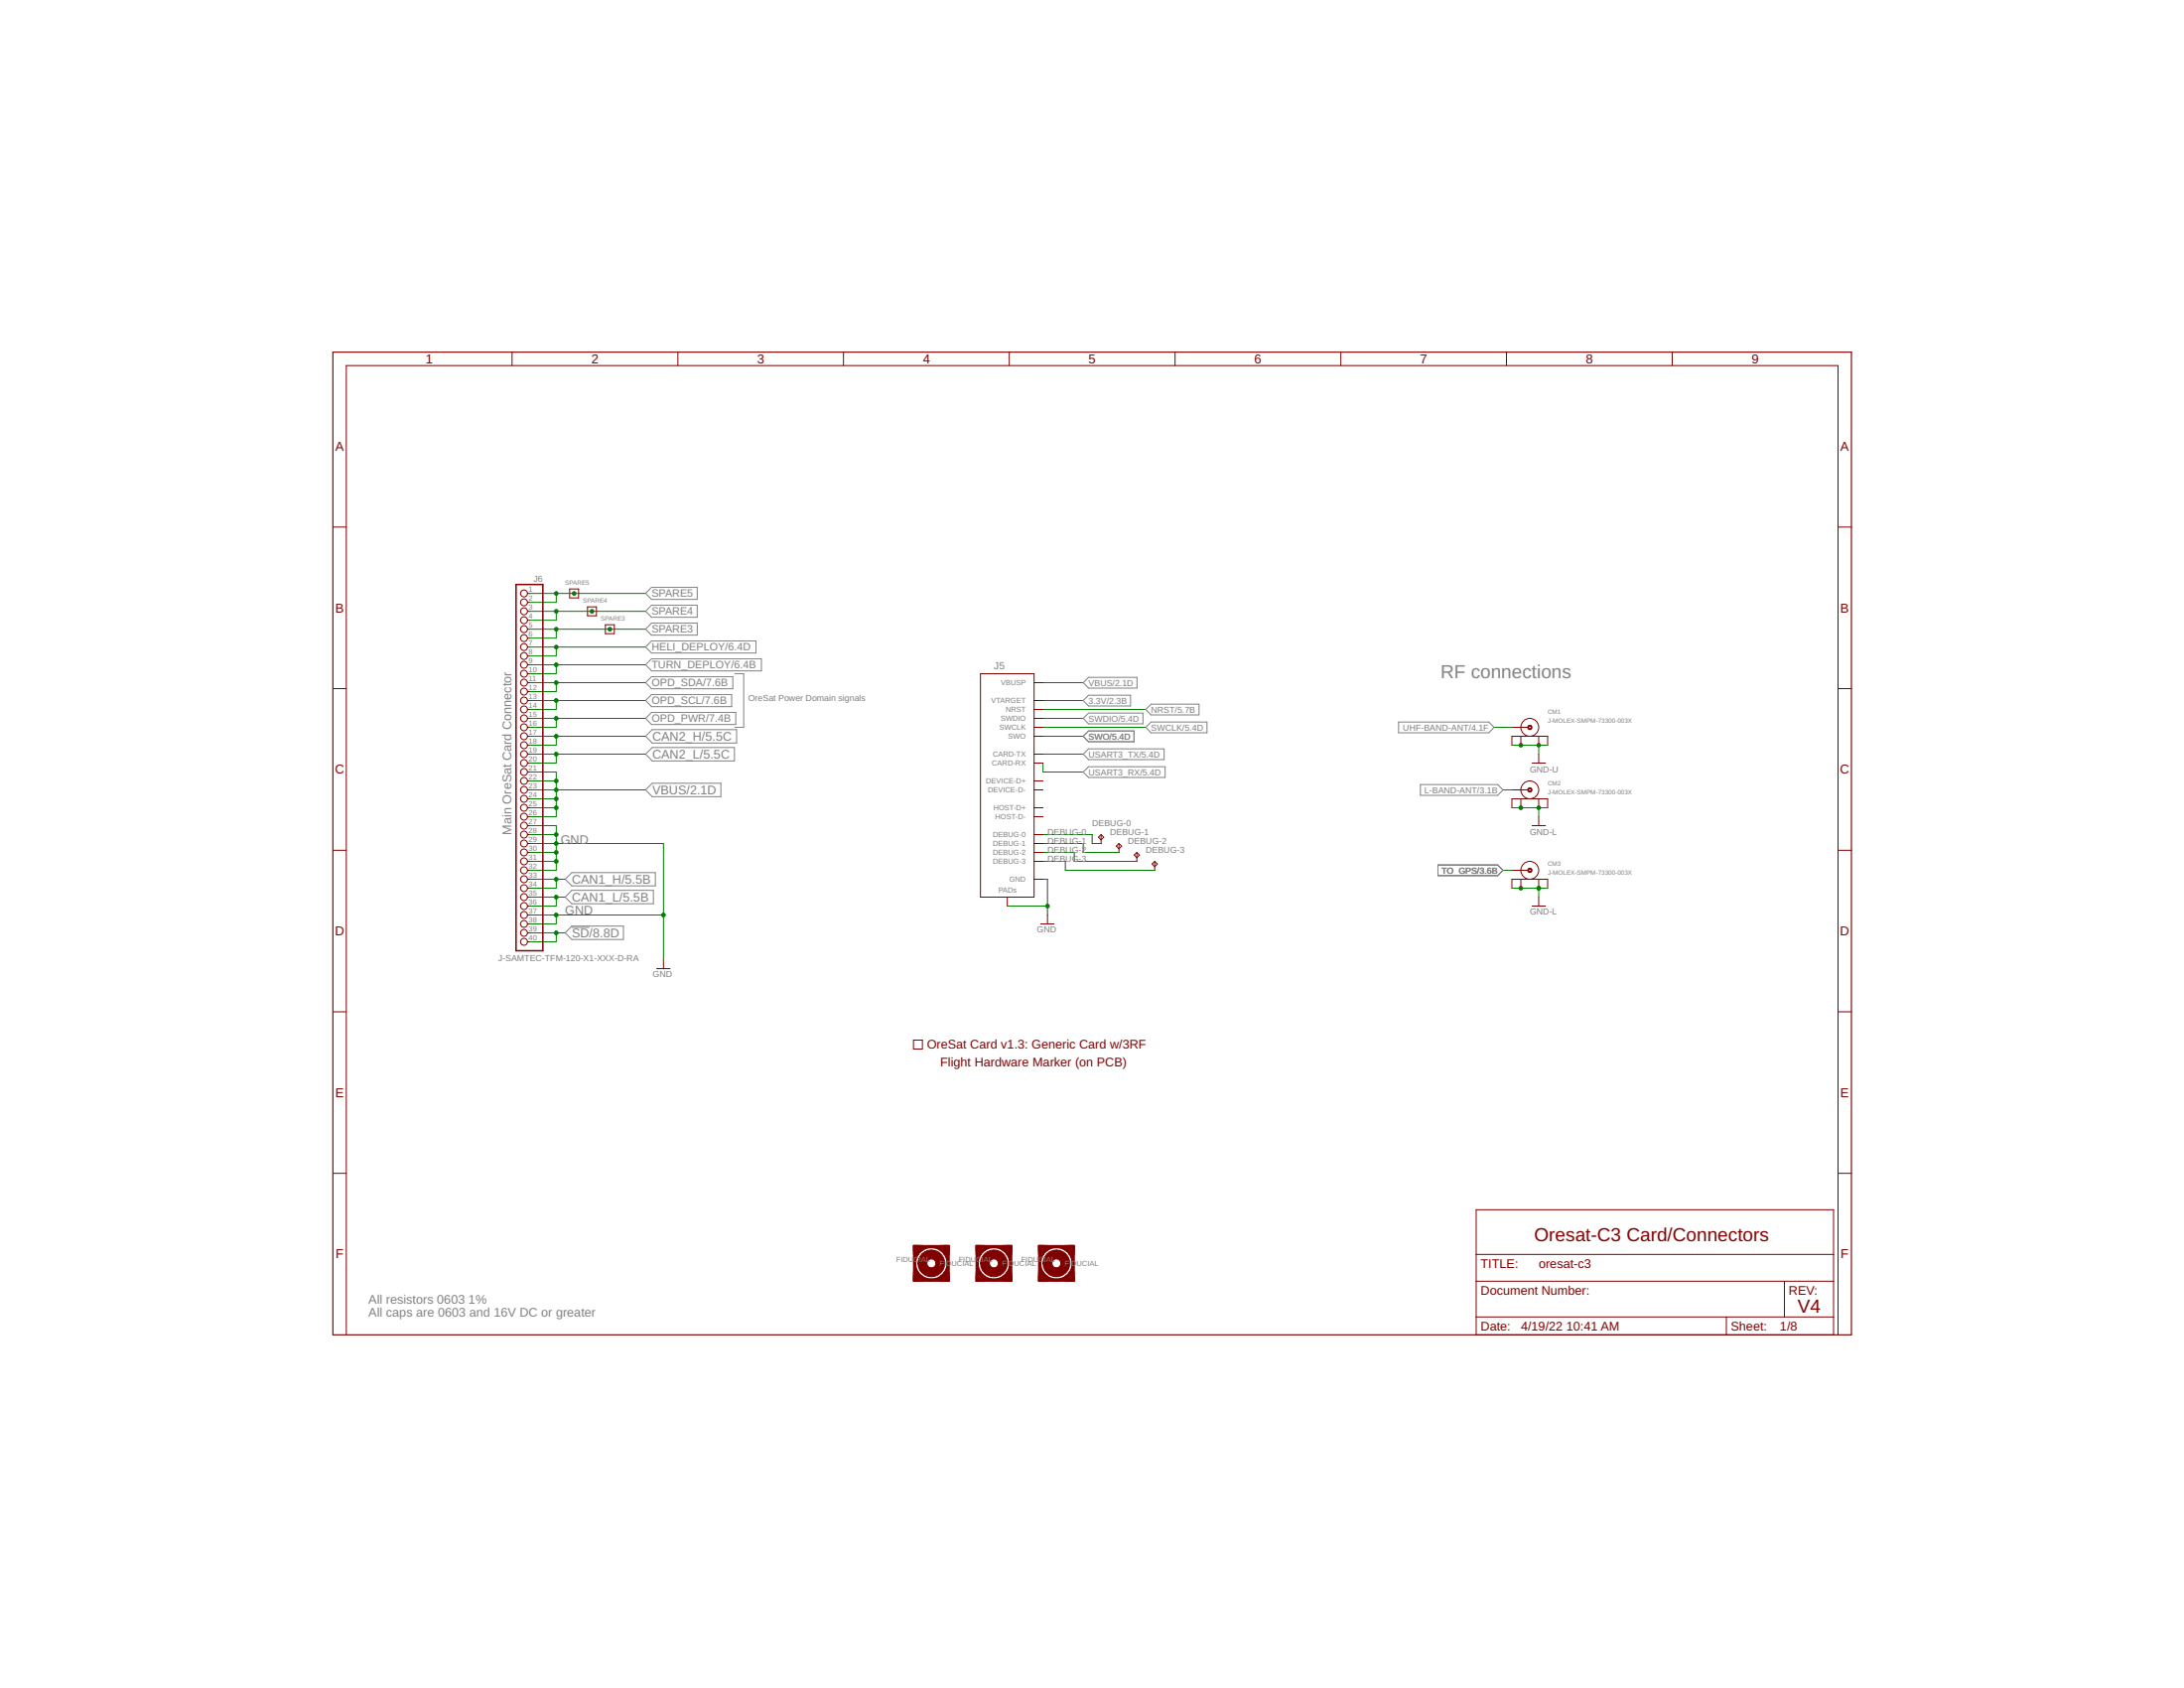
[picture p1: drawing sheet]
<svg xmlns="http://www.w3.org/2000/svg" width="279mm" height="216mm" viewBox="0 0 279 216" stroke-linecap="round" stroke-linejoin="round" font-family="sans-serif">
<g fill="none" stroke="#008000" stroke-width=".13">
<path d="M67.7 78.2h14.9M67.7 75.9h14.9M71.2 75.9v1.1h-3.5M71.2 78.2v1.1h-3.5M67.7 98.7h3.5v5.8h-3.5M67.7 87.3h14.9M67.7 99.9h3.5M67.7 96.5h14.9M67.7 94.2h14.9M67.7 89.6h14.9M67.7 91.9h14.9M67.7 85h14.9"/>
<path d="M67.7 82.8h14.9M67.7 80.5h14.9M71.2 80.5v1.1h-3.5M71.2 82.8v1.1h-3.5M71.2 85v1.2h-3.5M71.2 87.3v1.2h-3.5M71.2 89.6v1.1h-3.5M71.2 91.9v1.1h-3.5M71.2 94.2v1.1h-3.5M71.2 96.5v1.1h-3.5M133.4 87.3h5.2M133.4 97.6v1.1h5.2"/>
<path d="M133.4 96.5h5.2M133.4 94.2h5.2M133.4 89.6h5.2M133.4 90.7h13.2M133.4 91.9h5.2M133.4 93h13.2M191.1 93h2.3M193.4 95.3h4.6M196.8 95.3v1.2M67.7 117h17.2M67.7 105.6h3.5v5.7h-3.5M67.7 107.9h17.2v14.8"/>
<path d="M67.7 110.2h3.5M67.7 109h3.5M67.7 106.7h3.5M67.7 112.5h4.6M67.7 119.3h4.6M67.7 101h14.9M67.7 103.3h3.5M67.7 102.2h3.5M67.7 114.7h4.6M71.2 112.5v1.1h-3.5M71.2 114.7v1.2h-3.5M71.2 117v1.2h-3.5"/>
<path d="M71.2 119.3v1.2h-3.5M128.9 115.9h5.1M133.4 110.2h2.9v1.1h11.4M133.4 109h4v1.2h8M133.4 107.9h5.2v1.1h4.6M133.4 106.7h6.3v1.2h1.2M133.4 112.5h.6v4.5M192.3 111.3h1.1M192.3 101h1.1M193.4 103.3h4.6M193.4 113.6h4.6M196.8 103.3v1.2"/>
<path d="M196.8 113.6v1.1"/>
</g>
<g fill="#008000" stroke="#008000" stroke-width=".13">
<circle cx="71.2" cy="117" r=".23"/>
<circle cx="71.2" cy="110.2" r=".23"/>
<circle cx="71.2" cy="109" r=".23"/>
<circle cx="84.9" cy="117" r=".23"/>
<circle cx="71.2" cy="106.7" r=".23"/>
<circle cx="71.2" cy="107.9" r=".23"/>
<circle cx="134" cy="115.9" r=".23"/>
<circle cx="71.2" cy="87.3" r=".23"/>
<circle cx="71.2" cy="119.3" r=".23"/>
<circle cx="71.2" cy="103.3" r=".23"/>
<circle cx="71.2" cy="99.9" r=".23"/>
<circle cx="71.2" cy="101" r=".23"/>
<circle cx="71.2" cy="102.2" r=".23"/>
<circle cx="71.2" cy="96.5" r=".23"/>
<circle cx="71.2" cy="114.7" r=".23"/>
<circle cx="71.2" cy="94.2" r=".23"/>
<circle cx="71.2" cy="112.5" r=".23"/>
<circle cx="71.2" cy="89.6" r=".23"/>
<circle cx="71.2" cy="91.9" r=".23"/>
<circle cx="71.2" cy="85" r=".23"/>
<circle cx="71.2" cy="82.8" r=".23"/>
<circle cx="71.2" cy="80.5" r=".23"/>
<circle cx="78" cy="80.5" r=".23"/>
<circle cx="71.2" cy="78.2" r=".23"/>
<circle cx="75.7" cy="78.2" r=".23"/>
<circle cx="71.2" cy="75.9" r=".23"/>
<circle cx="73.4" cy="75.9" r=".23"/>
<circle cx="196.8" cy="103.3" r=".23"/>
<circle cx="194.6" cy="103.3" r=".23"/>
<circle cx="196.8" cy="113.6" r=".23"/>
<circle cx="194.6" cy="113.6" r=".23"/>
<circle cx="194.6" cy="95.3" r=".23"/>
<circle cx="196.8" cy="95.3" r=".23"/>
</g>
<path d="M42.6 45h194.3v125.7h-194.3z" fill="none" stroke="#800000" stroke-width=".15"/>
<g fill="none" stroke="#800000" stroke-width=".13">
<path d="M65.5 45v1.8M86.7 45v1.8M107.9 45v1.8M129.1 45v1.8M150.3 45v1.8M171.5 45v1.8M192.7 45v1.8M213.9 45v1.8M42.6 67.4h1.7M67.5 75.9h.2M67.5 77h.2M67.5 78.2h.2"/>
<path d="M67.5 79.3h.2M72.9 75.3h1.1v1.2h-1.1zM75.2 77.6h1.1v1.2h-1.1zM77.4 79.9h1.2v1.1h-1.2zM235.1 67.4h1.8M42.6 88.1h1.7M67.5 80.5h.2M67.5 81.6h.2M67.5 82.8h.2M67.5 83.9h.2M67.5 85h.2M67.5 86.2h.2"/>
<path d="M67.5 87.3h.2M67.5 88.5h.2M67.5 89.6h.2M67.5 90.7h.2M67.5 91.9h.2M67.5 93h.2M67.5 94.2h.2M67.5 95.3h.2M67.5 96.5h.2M67.5 97.6h.2M67.5 98.7h.2M67.5 99.9h.2"/>
<path d="M125.4 86.2h6.9v28.5h-6.9zM132.3 87.3h1.1M132.3 89.6h1.1M132.3 90.7h1.1M132.3 91.9h1.1M132.3 93h1.1M132.3 94.2h1.1M132.3 96.5h1.1M132.3 97.6h1.1M132.3 99.9h1.1M193.4 93h2.1M193.4 95.3v-1.1h4.6v1.1"/>
<path d="M194.6 94.2v1.1M196 97.6h1.7M196.8 94.2v1.1M196.8 96.5v1.1M235.1 88.1h1.8M42.6 108.8h1.7M67.5 101h.2M67.5 102.2h.2M67.5 103.3h.2M67.5 104.5h.2M67.5 105.6h.2M67.5 106.7h.2"/>
<path d="M67.5 107.9h.2M67.5 109h.2M67.5 110.2h.2M67.5 111.3h.2M67.5 112.5h.2M67.5 113.6h.2M67.5 114.7h.2M67.5 115.9h.2M67.5 117h.2M67.5 118.2h.2M67.5 119.3h.2M128.9 114.7v1.2"/>
<path d="M132.3 101h1.1M132.3 103.3h1.1M132.3 104.5h1.1M132.3 106.7h1.1M132.3 107.9h1.1M132.3 109h1.1M132.3 110.2h1.1M132.3 112.5h1.1M133.1 118.2h1.8M134 117v1.2M140.9 106.7l.3 .4-.3 .3-.4-.3zM140.9 106.7v1.2"/>
<path d="M142.8 108.2l.4-.3 .3 .3-.3 .4zM143.2 107.9v1.1M145.4 109l.4 .4-.4 .3-.3-.3zM145.4 109v1.2M147.4 110.5l.3-.3 .4 .3-.4 .3zM147.7 110.2v1.1M193.4 101h2.1M193.4 103.3v-1.1h4.6v1.1M193.4 111.3h2.1M193.4 113.6v-1.1h4.6v1.1M194.6 102.2v1.1M194.6 112.5v1.1"/>
<path d="M196 105.6h1.7M196 115.9h1.7M196.8 102.2v1.1M196.8 104.5v1.1M196.8 112.5v1.1M196.8 114.7v1.2M235.1 108.8h1.8M42.6 129.4h1.7M67.5 120.5h.2M84 123.9h1.7M84.9 122.7v1.2M116.9 133h1.1v1.2h-1.1z"/>
<path d="M235.1 129.4h1.8M42.6 150.1h1.7M116.9 159.3h4.5v4.6h-4.5zM124.9 159.3h4.5v4.6h-4.5zM132.9 159.3h4.5v4.6h-4.5zM188.8 154.7h45.8v16h-45.8zM235.1 150.1h1.8M44.3 170.7v-123.9h190.8v123.9M188.8 163.9h45.8M188.8 168.4h45.8M188.8 160.4h45.8M220.9 168.4v2.3"/>
<path d="M228.3 163.9v4.5"/>
<circle cx="67" cy="75.9" r=".44"/>
<circle cx="67" cy="78.2" r=".44"/>
<circle cx="67" cy="79.3" r=".44"/>
<circle cx="67" cy="77" r=".44"/>
<circle cx="67" cy="99.9" r=".44"/>
<circle cx="67" cy="87.3" r=".44"/>
<circle cx="67" cy="95.3" r=".44"/>
<circle cx="67" cy="96.5" r=".44"/>
<circle cx="67" cy="89.6" r=".44"/>
<circle cx="67" cy="88.5" r=".44"/>
<circle cx="67" cy="98.7" r=".44"/>
<circle cx="67" cy="91.9" r=".44"/>
<circle cx="67" cy="93" r=".44"/>
<circle cx="67" cy="97.6" r=".44"/>
<circle cx="67" cy="94.2" r=".44"/>
<circle cx="67" cy="90.7" r=".44"/>
<circle cx="67" cy="83.9" r=".44"/>
<circle cx="67" cy="80.5" r=".44"/>
<circle cx="67" cy="82.8" r=".44"/>
<circle cx="67" cy="86.2" r=".44"/>
<circle cx="67" cy="81.6" r=".44"/>
<circle cx="67" cy="85" r=".44"/>
<circle cx="195.7" cy="93" r="1.14"/>
<circle cx="67" cy="102.2" r=".44"/>
<circle cx="67" cy="109" r=".44"/>
<circle cx="67" cy="119.3" r=".44"/>
<circle cx="67" cy="103.3" r=".44"/>
<circle cx="67" cy="111.3" r=".44"/>
<circle cx="67" cy="114.7" r=".44"/>
<circle cx="67" cy="106.7" r=".44"/>
<circle cx="67" cy="118.2" r=".44"/>
<circle cx="67" cy="105.6" r=".44"/>
<circle cx="67" cy="117" r=".44"/>
<circle cx="67" cy="104.5" r=".44"/>
<circle cx="67" cy="112.5" r=".44"/>
<circle cx="67" cy="101" r=".44"/>
<circle cx="67" cy="115.9" r=".44"/>
<circle cx="67" cy="107.9" r=".44"/>
<circle cx="67" cy="110.2" r=".44"/>
<circle cx="67" cy="113.6" r=".44"/>
<circle cx="195.7" cy="111.3" r="1.14"/>
<circle cx="195.7" cy="101" r="1.14"/>
<circle cx="67" cy="120.5" r=".44"/>
</g>
<path d="M66 74.8h3.4v46.8h-3.4z" fill="none" stroke="#800000" stroke-width=".19"/>
<g fill="#800000" stroke="#800000" stroke-width=".13">
<path d="M195.5 92.9l.2-.1a.29 .29 0 0 1 .3 .3 .29 .29 0 0 1-.4 .2l-.2-.3 .3-.1 .2 .1-.1 .2h-.2l-.1-.2h-.1z" fill-rule="evenodd"/>
<path d="M195.5 100.9a.28 .28 0 0 1 .2-.1 .28 .28 0 0 1 .3 .1v.2l-.3 .2-.2-.1-.1-.2 .2-.1h.2v.3h-.2l-.1-.2h-.1z" fill-rule="evenodd"/>
<path d="M195.5 111.2a.28 .28 0 0 1 .2-.2 .28 .28 0 0 1 .3 .2v.2a.28 .28 0 0 1-.3 .2 .28 .28 0 0 1-.3-.3l.3-.2 .2 .3-.3 .1-.2-.2z" fill-rule="evenodd"/>
<path d="M117.9 160.4a1.71 1.71 0 0 1 2.7 .3 1.71 1.71 0 0 1-1 2.6 1.71 1.71 0 0 1-2.2-1.7h1.2a.57 .57 0 0 1 .8-.5 .57 .57 0 0 1 .1 .9 .57 .57 0 0 1-.9-.3v-.1h-1.2l.3-.9z" fill-rule="evenodd"/>
<path d="M125.9 160.4a1.71 1.71 0 0 1 2.7 .3 1.71 1.71 0 0 1-1 2.6 1.71 1.71 0 0 1-2.2-1.7h1.2a.57 .57 0 0 1 .8-.5 .57 .57 0 0 1 .1 .9 .57 .57 0 0 1-.9-.3v-.1h-1.2l.3-.9z" fill-rule="evenodd"/>
<path d="M133.9 160.4a1.71 1.71 0 0 1 2.7 .3 1.71 1.71 0 0 1-1 2.6 1.71 1.71 0 0 1-2.2-1.7h1.2a.57 .57 0 0 1 .8-.5 .57 .57 0 0 1 .1 .9 .57 .57 0 0 1-.9-.3v-.1h-1.2l.3-.9z" fill-rule="evenodd"/>
</g>
<g fill="none" stroke="#800000" stroke-width=".36">
<path d="M118 159.5h2.3M126 159.5h2.3M134 159.5h2.3M117 160.4v2.3M118 163.7h2.3M121.3 160.4v2.3M125 160.4v2.3M126 163.7h2.3M129.3 160.4v2.3M133 160.4v2.3M134 163.7h2.3M137.3 160.4v2.3"/>
<circle cx="119.1" cy="161.6" r="2.12"/>
<circle cx="127.1" cy="161.6" r="2.12"/>
<circle cx="135.1" cy="161.6" r="2.12"/>
</g>
<g fill="#800000" stroke="#800000" stroke-width=".13">
<path d="M116.9 163.2h1.1v.7h-1.1z"/>
<path d="M120.8 162.7h.6v1.2h-.6z"/>
<path d="M120.8 159.3h.6v1.1h-.6z"/>
<path d="M120.3 163.2h1.1v.7h-1.1z"/>
<path d="M116.9 159.3h1.1v.7h-1.1z"/>
<path d="M116.9 159.3h.6v1.1h-.6z"/>
<path d="M120.3 159.3h1.1v.7h-1.1z"/>
<path d="M116.9 162.7h.6v1.2h-.6z"/>
<path d="M124.9 163.2h1.1v.7h-1.1z"/>
<path d="M128.8 162.7h.6v1.2h-.6z"/>
<path d="M128.8 159.3h.6v1.1h-.6z"/>
<path d="M128.3 163.2h1.1v.7h-1.1z"/>
<path d="M124.9 159.3h1.1v.7h-1.1z"/>
<path d="M124.9 159.3h.6v1.1h-.6z"/>
<path d="M128.3 159.3h1.1v.7h-1.1z"/>
<path d="M124.9 162.7h.6v1.2h-.6z"/>
<path d="M132.9 163.2h1.1v.7h-1.1z"/>
<path d="M136.8 162.7h.6v1.2h-.6z"/>
<path d="M136.8 159.3h.6v1.1h-.6z"/>
<path d="M136.3 163.2h1.1v.7h-1.1z"/>
<path d="M132.9 159.3h1.1v.7h-1.1z"/>
<path d="M132.9 159.3h.6v1.1h-.6z"/>
<path d="M136.3 159.3h1.1v.7h-1.1z"/>
<path d="M132.9 162.7h.6v1.2h-.6z"/>
</g>
<g fill="none" stroke="#808080" stroke-width=".13">
<path d="M83.4 79.7h5.8v1.5h-5.8l-.8-.7zM83.4 75.1h5.8v1.6h-5.8l-.8-.8zM83.4 77.4h5.8v1.6h-5.8l-.8-.8zM82.6 87.3l.8-.7h10.3v1.5h-10.3zM82.6 96.5l.8-.9h10.6v1.7h-10.6zM82.6 94.2l.8-.9h10.8v1.7h-10.8zM82.6 89.6l.8-.8h10.2v1.6h-10.2zM82.6 91.9l.8-.8h10.7v1.6h-10.7zM82.6 85l.8-.7h14v1.5h-14zM83.4 82h13.3v1.5h-13.3l-.8-.7zM94 86.2h1.1v6.8h-1.1M138.6 96.5l.7-.7h9.6v1.4h-9.6z"/>
<path d="M138.6 91.9l.7-.7h6.9v1.4h-6.9zM138.6 94.2l.7-.7h5.8v1.4h-5.8zM139.3 86.6h6.2v1.4h-6.2l-.7-.7zM139.3 98.1h9.8v1.3h-9.8l-.7-.7zM139.3 88.9h5.3v1.4h-5.3l-.7-.7zM146.6 90.7l.7-.6h6.1v1.3h-6.1zM147.3 92.4h7.1v1.3h-7.1l-.7-.7zM178.9 92.4h11.6l.6 .6-.6 .7h-11.6zM72.3 112.5l.9-.9h10.6v1.7h-10.6zM73.2 118.4h6.6v1.8h-6.6l-.9-.9zM73.2 118.6h2.2M73.2 113.9h10.4v1.7h-10.4l-.9-.9z"/>
<path d="M82.6 101l.8-.8h8.8v1.7h-8.8zM181.7 100.4h9.9l.7 .6-.7 .7h-9.9zM184 110.6h7.6l.7 .7-.7 .7h-7.6z"/>
</g>
<text font-size="2.4" fill="#808080" x="184.3" y="86.8">RF connections</text>
<g font-size="2.4" fill="#800000">
<text x="196.3" y="158.7">Oresat-C3 Card/Connectors</text>
<text x="230" y="167.9">V4</text>
</g>
<g font-size="1.7" fill="#800000">
<text x="54.5" y="46.5">1</text>
<text x="75.7" y="46.5">2</text>
<text x="96.9" y="46.5">3</text>
<text x="118.1" y="46.5">4</text>
<text x="139.3" y="46.5">5</text>
<text x="160.5" y="46.5">6</text>
<text x="181.7" y="46.5">7</text>
<text x="202.9" y="46.5">8</text>
<text x="224.1" y="46.5">9</text>
<text x="42.9" y="57.7">A</text>
<text x="235.4" y="57.7">A</text>
<text x="42.9" y="78.3">B</text>
<text x="235.4" y="78.3">B</text>
<text x="42.9" y="99">C</text>
<text x="235.4" y="99">C</text>
<text x="42.9" y="119.6">D</text>
<text x="235.4" y="119.6">D</text>
<text x="42.9" y="140.3">E</text>
<text x="235.4" y="140.3">E</text>
<text x="42.9" y="161">F</text>
<text x="235.5" y="161">F</text>
</g>
<g font-size="1.6" fill="#808080">
<text x="83.4" y="94.7">CAN2_H/5.5C</text>
<text x="83.4" y="101.6">VBUS/2.1D</text>
<text x="83.4" y="97">CAN2_L/5.5C</text>
<text x="65.4" y="106.7" transform="rotate(-90 65.4 106.7)">Main OreSat Card Connector</text>
<text x="71.7" y="107.9">GND</text>
<text x="73.2" y="113">CAN1_H/5.5B</text>
<text x="72.3" y="117">GND</text>
<text x="73.2" y="119.9">SD/8.8D</text>
<text x="73.2" y="115.3">CAN1_L/5.5B</text>
<text x="47.2" y="166.7">All resistors 0603</text>
<text x="59.9" y="166.7">1%</text>
<text x="47.2" y="168.4">All caps are 0603 and 16V DC or greater</text>
</g>
<g font-size="1.6" fill="#800000">
<text x="118.6" y="134.2">OreSat Card v1.3: Generic Card w/3RF</text>
<text x="120.3" y="136.5">Flight Hardware Marker (on PCB)</text>
<text x="189.4" y="162.2">TITLE:</text>
<text x="189.4" y="165.6">Document Number:</text>
<text x="196.9" y="162.2">oresat-c3</text>
<text x="228.9" y="165.6">REV:</text>
<text x="189.4" y="170.2">Date:</text>
<text x="194.6" y="170.2">4/19/22</text>
<text x="200.4" y="170.2">10:41 AM</text>
<text x="221.4" y="170.2">Sheet:</text>
<text x="227.7" y="170.2">1/8</text>
</g>
<g font-size="1.4" fill="#808080">
<text x="83.4" y="76.4">SPARE5</text>
<text x="83.4" y="83.2">HELI_DEPLOY/6.4D</text>
<text x="83.4" y="81">SPARE3</text>
<text x="83.4" y="78.7">SPARE4</text>
<text x="83.4" y="87.8">OPD_SDA/7.6B</text>
<text x="83.4" y="85.5">TURN_DEPLOY/6.4B</text>
<text x="83.4" y="90.1">OPD_SCL/7.6B</text>
<text x="83.4" y="92.4">OPD_PWR/7.4B</text>
</g>
<text font-size="1.3" fill="#808080" x="127.1" y="85.6">J5</text>
<g font-size="1.1" fill="#808080">
<text x="68.3" y="74.5">J6</text>
<text x="95.7" y="89.6">OreSat Power Domain signals</text>
<text x="139.3" y="87.7">VBUS/2.1D</text>
<text x="139.3" y="92.3">SWDIO/5.4D</text>
<text x="139.3" y="90">3.3V/2.3B</text>
<text x="139.3" y="94.6">SWO/5.4D</text>
<text x="147.3" y="93.4">SWCLK/5.4D</text>
<text x="147.3" y="91.1">NRST/5.7B</text>
<text x="179.5" y="93.4">UHF-BAND-ANT/4.1F</text>
<text x="139.3" y="96.9">USART3_TX/5.4D</text>
<text x="139.3" y="99.1">USART3_RX/5.4D</text>
<text x="182.2" y="101.4">L-BAND-ANT/3.1B</text>
<text x="195.7" y="98.7">GND-U</text>
<text x="134" y="106.7">DEBUG-0</text>
<text x="134" y="107.9">DEBUG-1</text>
<text x="139.7" y="105.6">DEBUG-0</text>
<text x="142" y="106.7">DEBUG-1</text>
<text x="144.3" y="107.9">DEBUG-2</text>
<text x="195.7" y="106.7">GND-L</text>
<text x="134" y="109">DEBUG-2</text>
<text x="134" y="110.2">DEBUG-3</text>
<text x="146.6" y="109">DEBUG-3</text>
<text x="184.4" y="111.7">TO_GPS/3.6B</text>
<text x="132.7" y="119.3">GND</text>
<text x="195.7" y="117">GND-L</text>
<text x="63.7" y="123">J-SAMTEC-TFM-120-X1-XXX-D-RA</text>
<text x="83.5" y="125">GND</text>
</g>
<g font-size="1" fill="#808080">
<text x="67.6" y="75.7">1</text>
<text x="67.6" y="76.9">2</text>
<text x="67.6" y="78">3</text>
<text x="67.6" y="79.2">4</text>
<text x="67.6" y="80.3">5</text>
<text x="67.6" y="81.4">6</text>
<text x="67.6" y="82.6">7</text>
<text x="67.6" y="83.7">8</text>
<text x="67.6" y="84.9">9</text>
<text x="67.6" y="86">10</text>
<text x="67.6" y="87.2">11</text>
<text x="67.6" y="88.3">12</text>
<text x="67.6" y="89.4">13</text>
<text x="126.8" y="89.9">VTARGET</text>
<text x="128" y="87.7">VBUSP</text>
<text x="67.6" y="90.6">14</text>
<text x="67.6" y="91.7">15</text>
<text x="67.6" y="92.9">16</text>
<text x="67.6" y="94">17</text>
<text x="67.6" y="95.2">18</text>
<text x="127.9" y="93.4">SWCLK</text>
<text x="128" y="92.2">SWDIO</text>
<text x="128.7" y="91.1">NRST</text>
<text x="129" y="94.5">SWO</text>
<text x="67.6" y="96.3">19</text>
<text x="67.6" y="97.4">20</text>
<text x="67.6" y="98.6">21</text>
<text x="67.6" y="99.7">22</text>
<text x="67.6" y="100.9">23</text>
<text x="126.1" y="100.2">DEVICE-D+</text>
<text x="126.4" y="101.4">DEVICE-D-</text>
<text x="126.9" y="97.9">CARD-RX</text>
<text x="127" y="96.8">CARD-TX</text>
<text x="67.6" y="102">24</text>
<text x="67.6" y="103.2">25</text>
<text x="67.6" y="104.3">26</text>
<text x="67.6" y="105.4">27</text>
<text x="67.6" y="106.6">28</text>
<text x="67.6" y="107.7">29</text>
<text x="127" y="107.1">DEBUG-0</text>
<text x="127.1" y="103.7">HOST-D+</text>
<text x="127.3" y="104.8">HOST-D-</text>
<text x="67.6" y="108.9">30</text>
<text x="67.6" y="110">31</text>
<text x="67.6" y="111.2">32</text>
<text x="67.6" y="112.3">33</text>
<text x="67.6" y="113.4">34</text>
<text x="127" y="110.5">DEBUG-3</text>
<text x="127" y="109.4">DEBUG-2</text>
<text x="127" y="108.2">DEBUG-1</text>
<text x="129.1" y="112.8">GND</text>
<text x="67.6" y="114.6">35</text>
<text x="67.6" y="115.7">36</text>
<text x="67.6" y="116.9">37</text>
<text x="67.6" y="118">38</text>
<text x="67.6" y="119.2">39</text>
<text x="127.7" y="114.2">PADs</text>
<text x="67.6" y="120.3">40</text>
<text x="114.7" y="161.4">FIDU</text>
<text x="116.9" y="161.4">CIAL</text>
<text x="120.2" y="161.9">FIDUCIAL</text>
<text x="122.7" y="161.4">FIDU</text>
<text x="124.9" y="161.4">CIAL</text>
<text x="128.2" y="161.9">FIDUCIAL</text>
<text x="130.6" y="161.4">FIDU</text>
<text x="132.9" y="161.4">CIAL</text>
<text x="136.2" y="161.9">FIDUCIAL</text>
</g>
<g font-size=".8" fill="#808080">
<text x="72.3" y="74.8">SPARE5</text>
<text x="74.6" y="77">SPARE4</text>
<text x="76.9" y="79.3">SPARE3</text>
<text x="198" y="91.3">CM1</text>
<text x="198" y="92.5">J-MOLEX-SMPM-73300-003X</text>
<text x="198" y="100.5">CM2</text>
<text x="198" y="101.6">J-MOLEX-SMPM-73300-003X</text>
<text x="198" y="110.7">CM3</text>
<text x="198" y="111.9">J-MOLEX-SMPM-73300-003X</text>
</g>
</svg>
